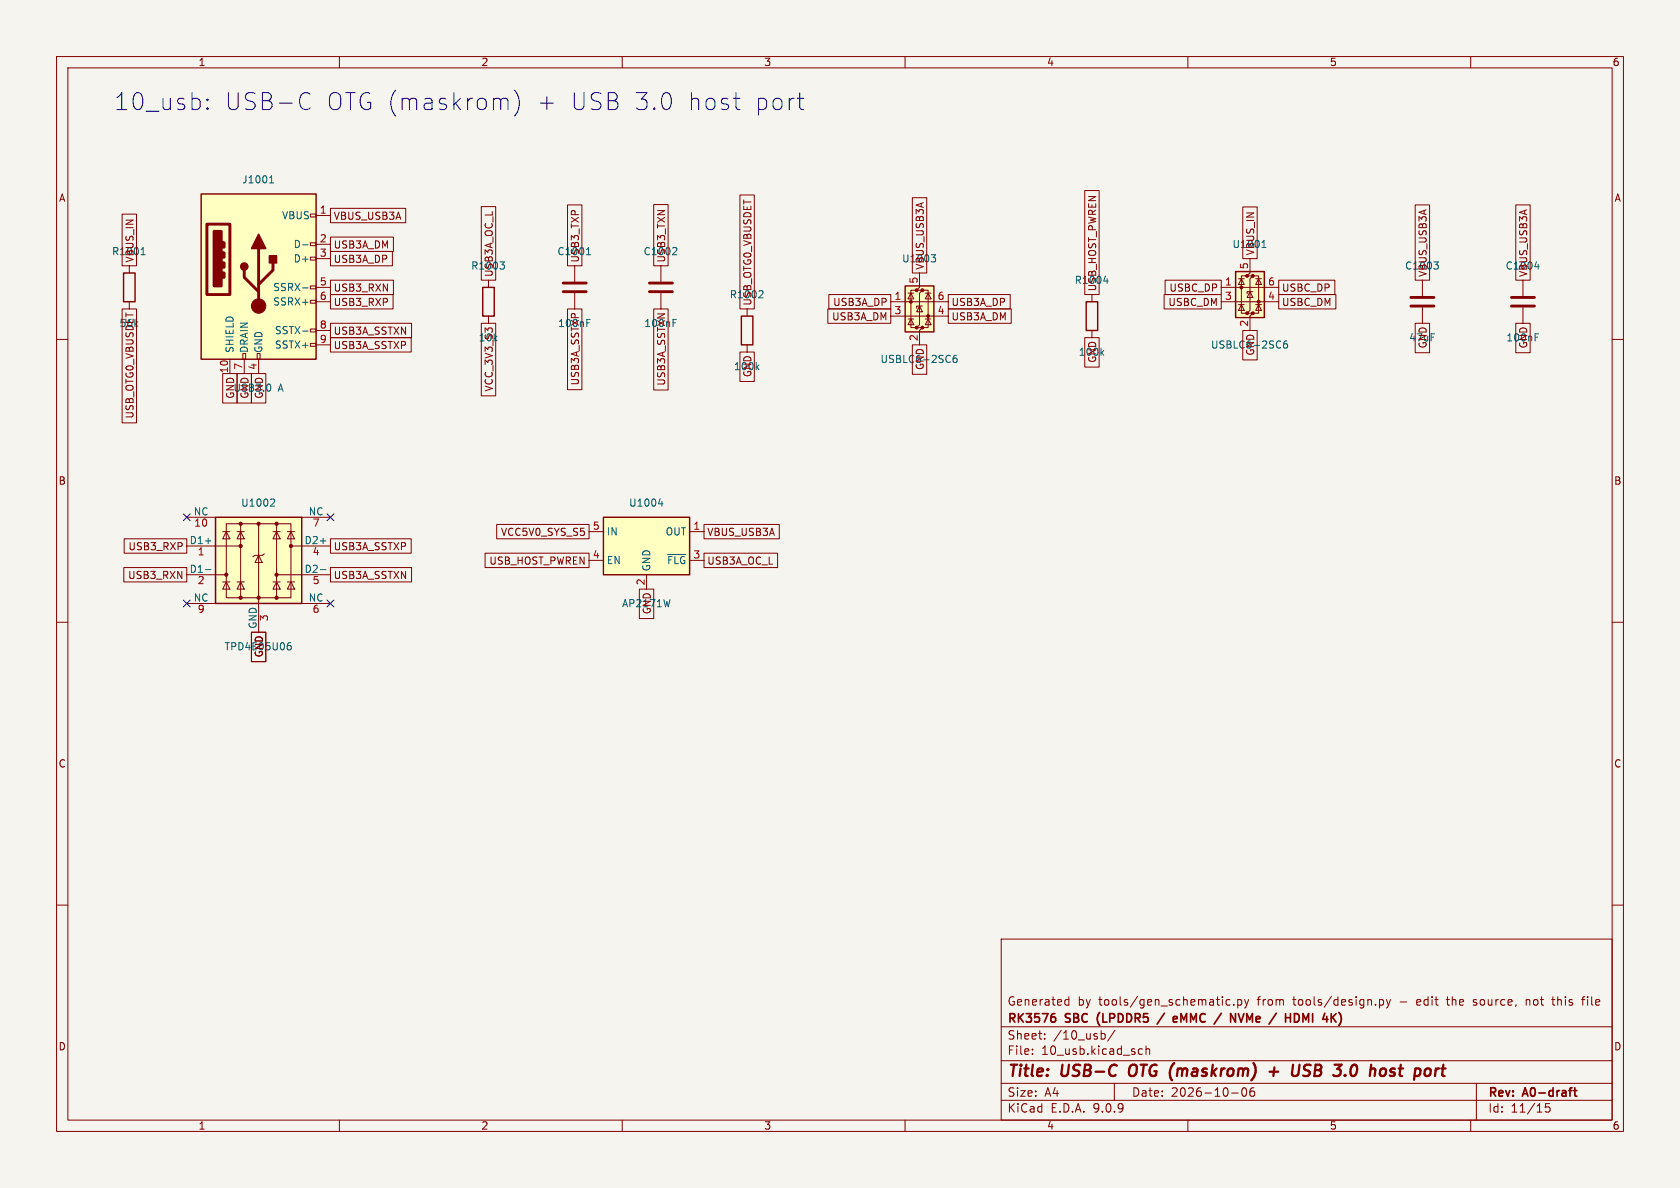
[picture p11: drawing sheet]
<svg xmlns="http://www.w3.org/2000/svg" width="297mm" height="210mm" viewBox="0 0 297 210" stroke-linecap="round" stroke-linejoin="round" font-family="sans-serif">
<path d="M0 0h297v210h-297z" fill="#f5f4ef" stroke="#f5f4ef" stroke-width=".18"/>
<g fill="none" stroke="#840000" stroke-width=".18">
<path d="M10 10h277v190h-277zM12 12h273v186h-273zM60 10v2M110 10v2M160 10v2M210 10v2M260 10v2M132.1 54.6v1.3M10 60h2M132.1 61v1.2M285 60h2M10 110h2"/>
<path d="M285 110h2M10 160h2M177 166h108v32h-108zM188.4 177.6h.6M188.4 176.8h.6M189 176.2v1.5M216.8 177.6l.2 .1 .5-.1M217.5 176.8l-.5-.1-.2 .1M218.1 177.6v.1M218.8 176.8l.4-.1 .3 .3v.4l-.1 .2h-.6M218.8 176.7v1.5M220 176.7l.4 1"/>
<path d="M220.4 177.7l-.2 .4-.2 .1M220.7 176.7l-.3 1M243.9 176.8l.4-.1 .3 .3v.4l-.1 .2h-.6M243.9 176.7v1.5M245.1 176.7l.4 1M245.5 177.7l-.2 .4-.2 .1M245.8 176.7l-.3 1M255.7 176.7h.5M260.5 177.6l.4 .1M260.7 176.7l-.2 .2 .2 .3M269.8 176.7v1M270.2 176.7l-.4 .1"/>
<path d="M274.3 176.7h.6M274.5 176.2v1.3l.4 .2M279.6 176.7h.6M280.2 176.2l-.4 .2v1.3M285 160h2M60 198v2M110 198v2M160 198v2M177 194.5h108M177 191.5h108M177 187.5h108M177 181.5h108"/>
<path d="M182.5 186.3v.1M182.5 185.5v.1M184.7 183.6v.1M184.7 182.8v.1M194.8 182.7h.3l.3 .3-.1 .6-.5 .1M197 191.5v3M197.1 182.1l-1.3 2M201.4 186.3h.6M201.4 185.5h.6M202.6 185.5l.2-.1 .4 .1v.9M202.6 184.9v1.5M210 198v2"/>
<path d="M217.7 193.2h1.2M219.7 192.4a.81 .81 0 0 0 .3 1.4l.2-.1 .2-.5-.2-.8M221.2 192.4a1.17 1.17 0 0 0-.1 1.3h.6l.1-.5-.3-.3h-.4l-.1 .3M260 198v2M261 191.5v6.5M274 195.1h-.8v.7l.2-.1h.5l.1 .3v.5l-.3 .1-.5-.1"/>
</g>
<path d="M186.1 179.8h.4l.1 .2v.5l-.5 .2M186.2 179.2h.3M205.8 179.1l-1.2 1.9M218.9 179.2l.5 1.5 .5-1.5M227.3 179.2v1.5M227.3 179.9h.8M229.6 179.4l.1 .4-.1 .7M231.3 179.2l-.5 1.1-.5-1.1v1.5M207.4 180.2l.7-.2v-.2l-.5-.1-.2 .2 .1 .7h.6M278.2 192.8h.6M278.4 192.3v1.3l.4 .2" fill="none" stroke="#840000" stroke-width=".3"/>
<g fill="none" stroke="#840000" stroke-width=".4">
<path d="M199.8 188.5a1.5 1.5 0 0 0 0 1.6M224.4 189.4h1.6M225.3 188.7l-.2 1.5M228.6 188.2l-.2 1.6M229.7 188.2l-.3 1.8M230.4 190.1l.7 .1M231 188.2l-.2 .1a.46 .46 0 0 0-.3 .5 .46 .46 0 0 0 .4 .4l.3 .1M239.2 188.3a1.3 1.3 0 0 0-.1 1.9h.2M244.9 189l.1 .3-.2 .7M245.7 190.1l.6 .1M246.4 188.9l-.5 .1-.1 .3 .3 .2h.2M254.4 188.9l-.4 .1"/>
<path d="M254.8 188.9h.8"/>
</g>
<path d="M131.1 55.9h2v5.1h-2z" fill="none" stroke="#840000" stroke-width=".25"/>
<path d="M134.7 51.4l.2 .2-.1 .3-.7 .7h.8M133.8 64.9l.4 .4M134.2 64.5l-.5 .5" fill="none" stroke="#006464" stroke-width=".18"/>
<path d="M218.4 48h5.1v8.1h-5.1z" fill="#ffffc2"/>
<g fill="#840000" stroke="#840000" stroke-width=".18">
<circle cx="219.5" cy="50.8" r=".25"/>
<circle cx="220.5" cy="48.8" r=".25"/>
<circle cx="220.5" cy="55.4" r=".25"/>
<circle cx="221.5" cy="48.8" r=".25"/>
<circle cx="221.5" cy="55.4" r=".25"/>
<circle cx="222.5" cy="53.3" r=".25"/>
</g>
<g fill="none" stroke="#840000" stroke-width=".18">
<path d="M193 52.1v1.2M193 58.4v1.3M215.9 50.8h10.2M215.9 53.3h10.2M218.9 53.8h1.1M218.9 49.3h1.1M219.5 49.3l.5 1h-1.1zM219.5 53.8l.5 1.1h-1.1zM220.5 48.8h-1v6.6h1M221 45.7v2.6l-.5 .5h1l-.5 .5v5.6l-.5 .5h1l-.5 .5v2.5M221 51.6l.5 1h-1zM221.5 51.6h-1v.3"/>
<path d="M221.5 48.8h1v6.6h-1M222 53.8h1M222 49.3h1M222.5 49.3l.5 1h-1zM222.5 53.8l.5 1.1h-1z"/>
</g>
<path d="M192 53.3h2.1v5.1h-2.1zM218.4 48h5.1v8.1h-5.1z" fill="none" stroke="#840000" stroke-width=".25"/>
<path d="M195.1 49.7h.8M195.7 49.3v.8M223.1 43.8h.7M223.2 42.8l.3-.3v1.3M194.8 62.3l.3 .5M195.1 62l-.5 .4M227.5 60.3h-.4a.86 .86 0 0 0 0 1.2l.5-.1v-.4l-.2-.2h-.4l-.1 .2" fill="none" stroke="#006464" stroke-width=".18"/>
<path d="M160 50.5h5.1v8.2h-5.1z" fill="#ffffc2"/>
<g fill="#840000" stroke="#840000" stroke-width=".18">
<circle cx="161" cy="53.3" r=".25"/>
<circle cx="162.1" cy="51.3" r=".25"/>
<circle cx="162.1" cy="57.9" r=".25"/>
<circle cx="163.1" cy="51.3" r=".25"/>
<circle cx="163.1" cy="57.9" r=".25"/>
<circle cx="164.1" cy="55.9" r=".25"/>
</g>
<g fill="none" stroke="#840000" stroke-width=".18">
<path d="M101.6 47v2.8M101.6 51.8v2.8M157.5 53.3h10.1M157.5 55.9h10.1M160.5 56.4h1M160.5 51.8h1M161 51.8l.5 1h-1zM161 56.4l.5 1h-1zM162.1 51.3h-1.1v6.6h1.1M162.6 48.3v2.5l-.5 .5h1l-.5 .5v5.6l-.5 .5h1l-.5 .5v2.6M162.6 54.1l.5 1h-1zM163.1 54.1h-1v.4"/>
<path d="M163.1 51.3h1v6.6h-1M163.6 56.4h1M163.6 51.8h1M164.1 51.8l.5 1h-1zM164.1 56.4l.5 1h-1zM251.5 49.5v2.8M251.5 54.4v2.8M269.2 49.5v2.8M269.2 54.4v2.8"/>
</g>
<path d="M160 50.5h5.1v8.2h-5.1z" fill="none" stroke="#840000" stroke-width=".25"/>
<path d="M103.7 45h.7M103.7 57.1h.5M103.7 56.5h.7M103.8 44.1l.2-.3v1.2M164.6 45h.8l-.4 .5 .3 .1 .1 .5-.2 .2h-.4M253.5 46.3h.8l-.5 .5M254 46.8l.3 .2v.3l-.3 .3M271.3 47.1h.8M271.4 59.6h.4M271.4 59h.6M271.9 46.7v.9M169.1 62.8l-.4 .1a.86 .86 0 0 0 0 1.2l.5-.1v-.5l-.2-.2h-.3l-.2 .2" fill="none" stroke="#006464" stroke-width=".18"/>
<path d="M99.6 50h4M99.6 51.6h4M249.4 52.6h4.1M249.4 54.1h4.1M267.2 52.6h4.1M267.2 54.1h4.1" fill="none" stroke="#840000" stroke-width=".51"/>
<path d="M106.7 91.4h15.2v10.2h-15.2z" fill="#ffffc2"/>
<path d="M106.7 91.4h15.2v10.2h-15.2z" fill="none" stroke="#840000" stroke-width=".25"/>
<path d="M116.8 47v2.8M116.8 51.8v2.8M104.1 94h2.6M104.1 99.1h2.6M121.9 94h2.6M121.9 99.1h2.6M114.3 101.6v2.5" fill="none" stroke="#840000" stroke-width=".18"/>
<path d="M119 57.1h.4M119 56.5h.6M119.4 43.8l.3 .2-.1 .3-.7 .7h.8M116.4 89.1h.8M117 88.6v.9M118.1 98h3.1M118.4 106l-.3 1.3" fill="none" stroke="#006464" stroke-width=".18"/>
<path d="M114.8 50h4.1M114.8 51.6h4.1" fill="none" stroke="#840000" stroke-width=".51"/>
<path d="M38.1 91.4h15.2v15.3h-15.2z" fill="#ffffc2"/>
<g fill="none" stroke="#840000" stroke-width=".18">
<path d="M22.9 47v1.3M22.9 53.3v1.3M86.4 49.5v1.3M86.4 55.9v1.3M33 96.5h9.5M33 91.4h5.1M39.4 94h1.2M40 92.6h11.4v13.1h-11.4zM40 94l.6 1.3h-1.2zM41.9 94h1.3M42.5 94l.7 1.3h-1.3zM42.5 92.6v13.1"/>
<path d="M45.7 98.2l.7 1.2h-1.3zM45.7 92.6v19.2M46.7 97.9l-.3 .3h-1.3l-.4 .2M48.3 94h1.2M48.9 94l.6 1.3h-1.2zM48.9 92.6v13.1M50.8 94h1.3M51.4 94l.7 1.3h-1.3zM51.4 96.5h7M53.3 91.4h5.1M33 101.6h7M33 106.7h5.1"/>
<path d="M39.4 102.9h1.2M40 102.9l.6 1.2h-1.2zM41.9 102.9h1.3M42.5 102.9l.7 1.2h-1.3zM48.3 102.9h1.2M48.9 102.9l.6 1.2h-1.2zM48.9 101.6h9.5M50.8 102.9h1.3M51.4 102.9l.7 1.2h-1.3zM53.3 106.7h5.1"/>
</g>
<path d="M21.8 48.3h2.1v5h-2.1zM85.3 50.8h2.1v5.1h-2.1zM38.1 91.4h15.2v15.3h-15.2z" fill="none" stroke="#840000" stroke-width=".25"/>
<g fill="#840000" stroke="#840000" stroke-width=".18">
<circle cx="40" cy="101.6" r=".28"/>
<circle cx="42.5" cy="92.6" r=".28"/>
<circle cx="42.5" cy="96.5" r=".28"/>
<circle cx="42.5" cy="105.7" r=".28"/>
<circle cx="45.7" cy="92.6" r=".28"/>
<circle cx="45.7" cy="105.7" r=".28"/>
<circle cx="48.9" cy="92.6" r=".28"/>
<circle cx="48.9" cy="101.6" r=".28"/>
<circle cx="48.9" cy="105.7" r=".28"/>
<circle cx="51.4" cy="96.5" r=".28"/>
</g>
<path d="M24.9 45h.8M25.1 44.1l.2-.3v1.2M88.4 46.3h.8l-.5 .5M88.9 46.8l.3 .2v.3l-.3 .3M36.3 95.6h1M48 88.2l.4 .1 .2 .3-.8 .9h.8M56.6 95.6h1M36.3 100.7h1M51 114.1h.3l.2 .2-.1 .5-.4 .1M51.4 113.6l-.4 .1M56.6 100.7h1" fill="none" stroke="#006464" stroke-width=".18"/>
<path d="M35.6 34.3h20.3v29.2h-20.3z" fill="#ffffc2"/>
<path d="M36.6 39.6h4v12.5h-4zM39.4 42.9h.2v.8h-.2zM39.4 44.7h.2v.8h-.2zM39.4 46.5h.2v.7h-.2zM39.4 48.3h.2v.7h-.2zM43.2 47.8v1.2l2.5 2.6M45.7 43.9v10.2M48.3 46.5v1.3l-2.6 2.5" fill="none" stroke="#840000" stroke-width=".51"/>
<path d="M37.8 40.9h1.3v9.6h-1.3z" fill="#840000" stroke="#840000" stroke-width=".51"/>
<g fill="none" stroke="#840000" stroke-width=".18">
<path d="M21.6 37.9h2.5v9.1h-2.5zM54.9 37.8h1v.6h-1zM55.9 38.1h2.5M58.4 36.8h13.3v2.6h-13.3zM85.1 36.5h2.5v13h-2.5zM100.3 36.2h2.6v10.8h-2.6zM115.6 36.2h2.5v10.8h-2.5zM130.8 34.5h2.6v20.1h-2.6zM161.3 35h2.5v13.3h-2.5zM191.8 33.7h2.5v18.4h-2.5zM219.7 36.6h2.6v9.1h-2.6zM250.2 36.2h2.5v13.3h-2.5z"/>
<path d="M268 36.2h2.5v13.3h-2.5zM21.6 54.6h2.5v20.2h-2.5zM54.9 42.9h1v.5h-1zM54.9 45.5h1v.5h-1zM54.9 50.5h1v.6h-1zM54.9 53.1h1v.5h-1zM54.9 58.2h1v.5h-1zM55.9 43.2h2.5M55.9 45.7h2.5M55.9 50.8h2.5M55.9 53.3h2.5M55.9 58.4h2.5"/>
<path d="M58.4 52.1h11.1v2.5h-11.1zM58.4 41.9h11.2v2.6h-11.2zM58.4 49.5h11.2v2.6h-11.2zM58.4 59.7h14.3v2.5h-14.3zM58.4 57.1h14.4v2.6h-14.4zM58.4 44.4h11v2.6h-11zM85.1 57.2h2.5v12.8h-2.5zM100.3 54.6h2.6v14.3h-2.6zM115.6 54.6h2.5v14.3h-2.5zM146.3 54.6h11.2v2.6h-11.2zM146.5 52.1h11v2.5h-11zM167.6 52.1h11v2.5h-11z"/>
<path d="M167.6 54.6h11.2v2.6h-11.2zM191.8 59.7h2.5v5.2h-2.5zM205.8 52.1h10.1v2.5h-10.1zM206 49.5h9.9v2.6h-9.9zM219.7 58.4h2.6v5.2h-2.6zM226.1 49.5h9.9v2.6h-9.9zM226.1 52.1h10.1v2.5h-10.1zM250.2 57.2h2.5v5.2h-2.5zM268 57.2h2.5v5.2h-2.5zM39.4 66h2.5v5.2h-2.5zM40.6 63.5v2.5M41.9 66h2.6v5.2h-2.6z"/>
<path d="M42.9 62.5h.5v1h-.5zM43.2 63.5v2.5M44.4 66h2.6v5.2h-2.6zM45.5 62.5h.5v1h-.5zM45.7 63.5v2.5M54.9 60.7h1v.5h-1zM55.9 61h2.5M130.8 62.2h2.6v5.2h-2.6zM161.3 61h2.5v5.2h-2.5zM21.9 95.2h11.1v2.6h-11.1zM58.4 95.2h14.3v2.6h-14.3zM85.8 97.8h18.3v2.5h-18.3z"/>
<path d="M87.8 92.7h16.3v2.6h-16.3zM124.5 97.8h13v2.5h-13zM124.5 92.7h13.3v2.6h-13.3zM21.9 100.3h11.1v2.6h-11.1zM44.4 111.8h2.6v5.2h-2.6zM58.4 100.3h14.4v2.6h-14.4zM113 104.1h2.6v5.2h-2.6z"/>
</g>
<path d="M35.6 34.3h20.3v29.2h-20.3z" fill="none" stroke="#840000" stroke-width=".25"/>
<g fill="#840000" stroke="#840000" stroke-width=".25">
<path d="M45.7 41.4l1.3 2.5h-2.6z"/>
<path d="M47.6 45.2h1.3v1.3h-1.3z"/>
<circle cx="43.2" cy="47.1" r=".63"/>
</g>
<circle cx="45.7" cy="54.1" r="1.27" fill="#840000" stroke="#840000" stroke-width=".18"/>
<path d="M47.7 32.3h.7M47.8 31.4l.2-.3v1.2M53.5 43.3h1M53.5 50.9h1M53.5 58.5h1M47.8 68.1v.8" fill="none" stroke="#006464" stroke-width=".18"/>
<path d="M32.4 90.8l1.2 1.2M33.6 90.8l-1.2 1.2M57.8 90.8l1.2 1.2M59 90.8l-1.2 1.2M32.4 106.1l1.2 1.2M33.6 106.1l-1.2 1.2M57.8 106.1l1.2 1.2M59 106.1l-1.2 1.2" fill="none" stroke="#000084" stroke-width=".18"/>
<g fill="none" stroke="#0000c2" stroke-width=".18">
<path d="M36.7 19.1l.1 .1-.1 .2M36.7 19.1l-.2 .1 .2 .2M36.7 17.5v.3M36.7 19.1v.3M36.7 17.5l.1 .2-.1 .1M36.7 17.5l-.2 .2 .2 .1M53.5 16.5a1.05 1.05 0 0 1 1.3 .2M54.8 19.1a1.05 1.05 0 0 1-1.3 .1M89 17.4h.4l.3 .1 .1 .3v1.6M91 15.9a3.4 3.4 0 0 1 0 4.6M118.2 16.5a2.24 2.24 0 0 1 0 2.7M129.7 17.4h1.1"/>
<path d="M130.1 16.4v2.5l.1 .3 .6 .2M141 17.4h1.1M141.4 16.4v2.5l.1 .3 .6 .2"/>
</g>
<g font-size="4.2" fill="#0000c2">
<text x="20" y="19.8">10_usb:</text>
<text x="39.4" y="19.8">USB-C</text>
<text x="57.3" y="19.8">OTG (maskrom)</text>
<text x="94.1" y="19.8">+</text>
<text x="100" y="19.8">USB 3.0</text>
<text x="120.4" y="19.8">host</text>
<text x="132.1" y="19.8">port</text>
</g>
<g font-size="2.8" fill="#840000">
<text x="178" y="190.9">Title:</text>
<text x="187.7" y="190.9">USB-C</text>
<text x="200.5" y="190.9">OTG (maskrom)</text>
<text x="226.8" y="190.9">+</text>
<text x="231.6" y="190.9">USB</text>
<text x="239.9" y="190.9">3.0</text>
<text x="247" y="190.9">host</text>
<text x="255.7" y="190.9">port</text>
</g>
<g font-size="2.1" fill="#840000">
<text x="178" y="178">Generated</text>
<text x="190.5" y="178">by</text>
<text x="194.3" y="178">tools/gen_schematic.py</text>
<text x="222.5" y="178">from</text>
<text x="228.9" y="178">tools/design.py</text>
<text x="247.9" y="178">-</text>
<text x="251" y="178">edit</text>
<text x="256.5" y="178">the</text>
<text x="261.3" y="178">source,</text>
<text x="270.8" y="178">not</text>
<text x="275.6" y="178">this</text>
<text x="281.1" y="178">file</text>
<text x="178" y="184">Sheet:</text>
<text x="178" y="181.2">RK3576</text>
<text x="186.2" y="184">/10_usb/</text>
<text x="188.5" y="181.2">SBC</text>
<text x="194.6" y="181.2">(LPDDR5</text>
<text x="209.3" y="181.2">eMMC</text>
<text x="217.3" y="181.2">/</text>
<text x="220.6" y="181.2">NVMe</text>
<text x="228.2" y="181.2">/</text>
<text x="231.5" y="181.2">HDMI</text>
<text x="178" y="186.7">File:</text>
<text x="184.1" y="186.7">10_usb.kicad_sch</text>
<text x="178" y="196.9">KiCad</text>
<text x="178" y="194.1">Size:</text>
<text x="184.7" y="194.1">A4</text>
<text x="185.7" y="196.9">E.D.A.</text>
<text x="193.3" y="196.9">9.0.9</text>
<text x="200" y="194.1">Date:</text>
<text x="207" y="194.1">2026-10-06</text>
<text x="263" y="194.3">Rev:</text>
<text x="263" y="196.9">Id:</text>
<text x="267.1" y="196.9">11/15</text>
<text x="269.4" y="194.3">A0-draft</text>
</g>
<g font-size="1.8" fill="#840000">
<text x="35" y="11.9">1</text>
<text x="85" y="11.9">2</text>
<text x="135" y="11.9">3</text>
<text x="185" y="11.9">4</text>
<text x="235" y="11.9">5</text>
<text x="285" y="11.9">6</text>
<text x="10.3" y="35.9">A</text>
<text x="285.3" y="35.9">A</text>
<text x="58.9" y="39.1">VBUS_USB3A</text>
<text x="19.7" y="45.3">R1001</text>
<text x="23.8" y="46.5" transform="rotate(-90 23.8 46.5)">VBUS_IN</text>
<text x="58.9" y="44.1">USB3A_DM</text>
<text x="58.9" y="46.7">USB3A_DP</text>
<text x="83.2" y="47.9">R1003</text>
<text x="98.4" y="45.3">C1001</text>
<text x="102.6" y="46.5" transform="rotate(-90 102.6 46.5)">USB3_TXP</text>
<text x="113.7" y="45.3">C1002</text>
<text x="117.8" y="46.5" transform="rotate(-90 117.8 46.5)">USB3_TXN</text>
<text x="159.4" y="46.6">U1003</text>
<text x="163.5" y="47.8" transform="rotate(-90 163.5 47.8)">VBUS_USB3A</text>
<text x="217.8" y="44">U1001</text>
<text x="221.9" y="45.2" transform="rotate(-90 221.9 45.2)">VBUS_IN</text>
<text x="248.3" y="47.9">C1003</text>
<text x="266.1" y="47.9">C1004</text>
<text x="58.9" y="51.8">USB3_RXN</text>
<text x="87.3" y="49.1" transform="rotate(-90 87.3 49.1)">USB3A_OC_L</text>
<text x="128.9" y="52.9">R1002</text>
<text x="189.9" y="50.4">R1004</text>
<text x="194" y="51.6" transform="rotate(-90 194 51.6)">USB_HOST_PWREN</text>
<text x="206.6" y="51.8">USBC_DP</text>
<text x="226.5" y="51.8">USBC_DP</text>
<text x="252.4" y="49.1" transform="rotate(-90 252.4 49.1)">VBUS_USB3A</text>
<text x="270.2" y="49.1" transform="rotate(-90 270.2 49.1)">VBUS_USB3A</text>
<text x="21" y="58">56k</text>
<text x="58.9" y="54.3">USB3_RXP</text>
<text x="58.9" y="59.4">USB3A_SSTXN</text>
<text x="98.6" y="58">100nF</text>
<text x="113.8" y="58">100nF</text>
<text x="133" y="54.1" transform="rotate(-90 133 54.1)">USB_OTG0_VBUSDET</text>
<text x="147" y="56.8">USB3A_DM</text>
<text x="147.2" y="54.3">USB3A_DP</text>
<text x="168.1" y="54.3">USB3A_DP</text>
<text x="168.1" y="56.8">USB3A_DM</text>
<text x="206.5" y="54.3">USBC_DM</text>
<text x="226.5" y="54.3">USBC_DM</text>
<text x="58.9" y="61.9">USB3A_SSTXP</text>
<text x="84.5" y="60.6">10k</text>
<text x="129.7" y="65.6">100k</text>
<text x="163.5" y="65.5" transform="rotate(-90 163.5 65.5)">GND</text>
<text x="190.6" y="63.1">100k</text>
<text x="194" y="64.2" transform="rotate(-90 194 64.2)">GND</text>
<text x="221.9" y="63" transform="rotate(-90 221.9 63)">GND</text>
<text x="252.4" y="61.7" transform="rotate(-90 252.4 61.7)">GND</text>
<text x="270.2" y="61.7" transform="rotate(-90 270.2 61.7)">GND</text>
<text x="41.6" y="70.6" transform="rotate(-90 41.6 70.6)">GND</text>
<text x="44.1" y="70.6" transform="rotate(-90 44.1 70.6)">GND</text>
<text x="46.7" y="70.6" transform="rotate(-90 46.7 70.6)">GND</text>
<text x="87.3" y="69.3" transform="rotate(-90 87.3 69.3)">VCC_3V3_S3</text>
<text x="102.6" y="68.2" transform="rotate(-90 102.6 68.2)">USB3A_SSTXP</text>
<text x="117.8" y="68.3" transform="rotate(-90 117.8 68.3)">USB3A_SSTXN</text>
<text x="133" y="66.8" transform="rotate(-90 133 66.8)">GND</text>
<text x="23.8" y="74.1" transform="rotate(-90 23.8 74.1)">USB_OTG0_VBUSDET</text>
<text x="10.3" y="85.9">B</text>
<text x="285.3" y="85.9">B</text>
<text x="88.5" y="94.9">VCC5V0_SYS_S5</text>
<text x="124.9" y="94.9">VBUS_USB3A</text>
<text x="22.6" y="97.5">USB3_RXP</text>
<text x="58.9" y="97.5">USB3A_SSTXP</text>
<text x="86.4" y="100">USB_HOST_PWREN</text>
<text x="124.9" y="100">USB3A_OC_L</text>
<text x="22.5" y="102.6">USB3_RXN</text>
<text x="58.9" y="102.6">USB3A_SSTXN</text>
<text x="115.3" y="108.7" transform="rotate(-90 115.3 108.7)">GND</text>
<text x="46.7" y="116.3" transform="rotate(-90 46.7 116.3)">GND</text>
<text x="10.3" y="135.9">C</text>
<text x="285.3" y="135.9">C</text>
<text x="10.3" y="185.9">D</text>
<text x="285.3" y="185.9">D</text>
<text x="35" y="199.9">1</text>
<text x="85" y="199.9">2</text>
<text x="135" y="199.9">3</text>
<text x="185" y="199.9">4</text>
<text x="235" y="199.9">5</text>
<text x="285" y="199.9">6</text>
</g>
<g font-size="1.8" fill="#006464">
<text x="42.7" y="32.6">J1001</text>
<text x="49.8" y="39">VBUS</text>
<text x="51.8" y="44">D-</text>
<text x="51.8" y="46.6">D+</text>
<text x="48.2" y="51.7">SSRX-</text>
<text x="48.2" y="54.2">SSRX+</text>
<text x="48.5" y="59.3">SSTX-</text>
<text x="41.5" y="62.5" transform="rotate(-90 41.5 62.5)">SHIELD</text>
<text x="44" y="62.5" transform="rotate(-90 44 62.5)">DRAIN</text>
<text x="46.6" y="62.5" transform="rotate(-90 46.6 62.5)">GND</text>
<text x="48.5" y="61.8">SSTX+</text>
<text x="155.6" y="64.4">USBLC6-2SC6</text>
<text x="214" y="61.8">USBLC6-2SC6</text>
<text x="249" y="60.6">47uF</text>
<text x="266.2" y="60.6">100nF</text>
<text x="41.2" y="69.4">USB3.0</text>
<text x="49.2" y="69.4">A</text>
<text x="42.5" y="89.8">U1002</text>
<text x="111.1" y="89.8">U1004</text>
<text x="34.2" y="91.2">NC</text>
<text x="54.5" y="91.2">NC</text>
<text x="107.2" y="94.8">IN</text>
<text x="117.6" y="94.8">OUT</text>
<text x="33.4" y="96.3">D1+</text>
<text x="33.4" y="101.3">D1-</text>
<text x="53.8" y="96.3">D2+</text>
<text x="53.8" y="101.3">D2-</text>
<text x="107.2" y="99.9">EN</text>
<text x="115.2" y="101.1" transform="rotate(-90 115.2 101.1)">GND</text>
<text x="117.8" y="99.9">~{FLG}</text>
<text x="34.2" y="106.4">NC</text>
<text x="54.5" y="106.4">NC</text>
<text x="109.9" y="107.5">AP2171W</text>
<text x="45.5" y="111.3" transform="rotate(-90 45.5 111.3)">GND</text>
<text x="39.6" y="115.2">TPD4E05U06</text>
</g>
<g font-size="1.8" fill="#a90000">
<text x="56.4" y="37.8">1</text>
<text x="56.4" y="42.9">2</text>
<text x="56.4" y="45.5">3</text>
<text x="220.7" y="47.7" transform="rotate(-90 220.7 47.7)">5</text>
<text x="56.4" y="50.5">5</text>
<text x="56.4" y="53.1">6</text>
<text x="158" y="53.1">1</text>
<text x="162.3" y="50.2" transform="rotate(-90 162.3 50.2)">5</text>
<text x="165.7" y="53.1">6</text>
<text x="216.5" y="50.5">1</text>
<text x="216.5" y="53.1">3</text>
<text x="224.1" y="50.5">6</text>
<text x="224.1" y="53.1">4</text>
<text x="56.4" y="58.2">8</text>
<text x="158" y="55.6">3</text>
<text x="165.7" y="55.6">4</text>
<text x="220.7" y="57.9" transform="rotate(-90 220.7 57.9)">2</text>
<text x="42.9" y="65.5" transform="rotate(-90 42.9 65.5)">7</text>
<text x="45.5" y="65.5" transform="rotate(-90 45.5 65.5)">4</text>
<text x="56.4" y="60.7">9</text>
<text x="162.3" y="60.4" transform="rotate(-90 162.3 60.4)">2</text>
<text x="40.4" y="66.1" transform="rotate(-90 40.4 66.1)">10</text>
<text x="34.2" y="93.4">10</text>
<text x="55.2" y="93.4">7</text>
<text x="104.7" y="93.7">5</text>
<text x="122.5" y="93.7">1</text>
<text x="34.9" y="98.5">1</text>
<text x="55.2" y="98.5">4</text>
<text x="104.7" y="98.8">4</text>
<text x="122.5" y="98.8">3</text>
<text x="34.9" y="103.6">2</text>
<text x="55.2" y="103.6">5</text>
<text x="114" y="103.6" transform="rotate(-90 114 103.6)">2</text>
<text x="34.9" y="108.7">9</text>
<text x="47.7" y="109.9" transform="rotate(-90 47.7 109.9)">3</text>
<text x="55.2" y="108.7">6</text>
</g>
</svg>
